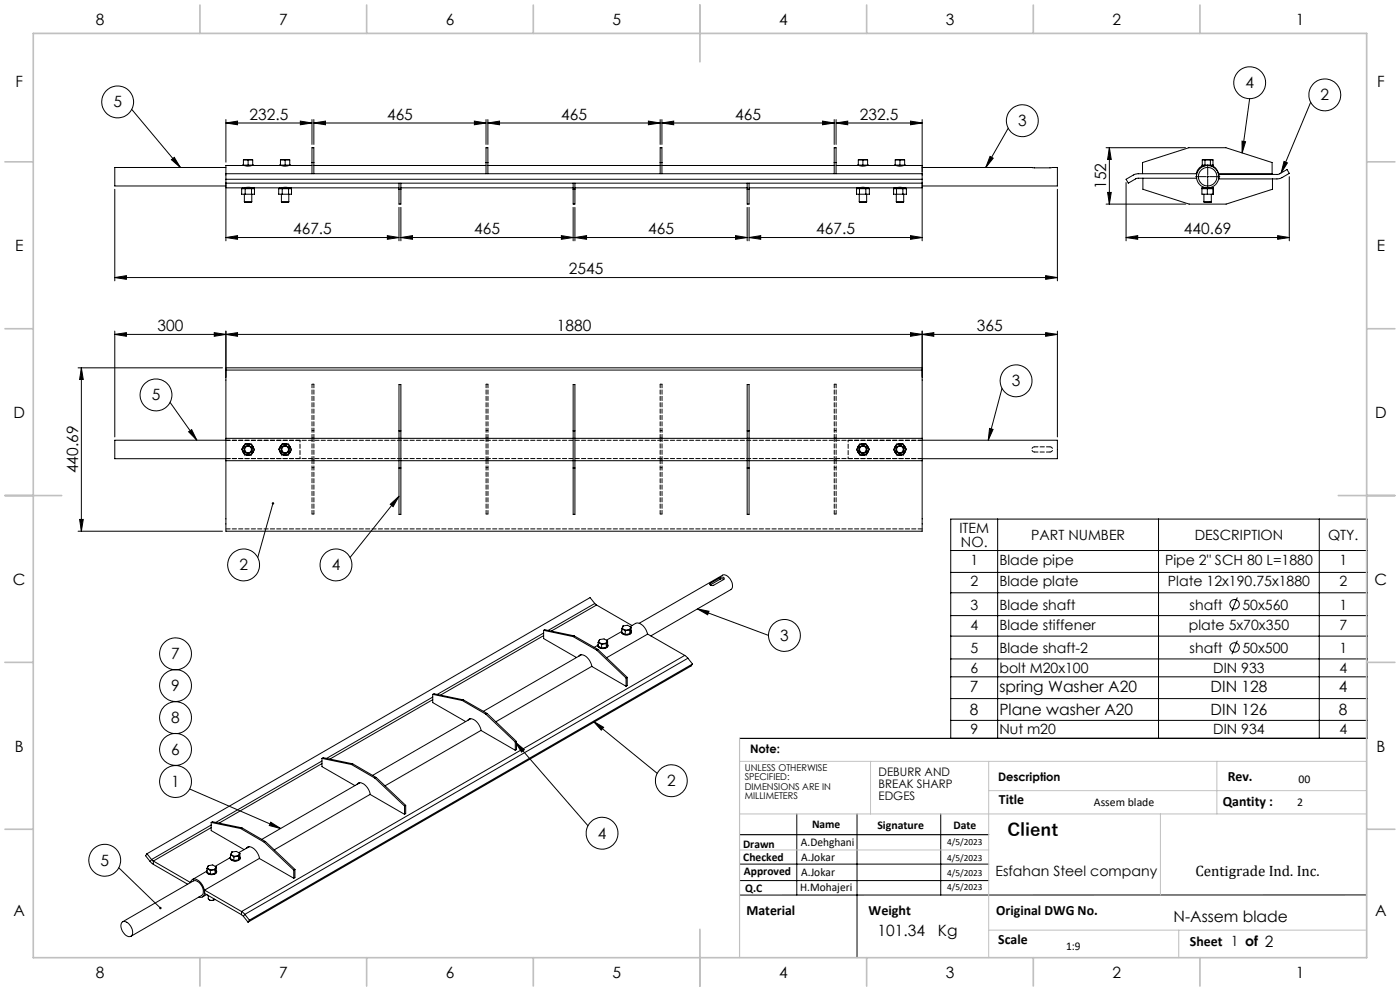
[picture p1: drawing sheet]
<svg xmlns="http://www.w3.org/2000/svg" width="420mm" height="297mm" viewBox="0 0 420 297" stroke-linecap="round" stroke-linejoin="round" font-family="sans-serif">
<g fill="none" stroke="#000" stroke-width=".3">
<path d="M39.5 32.8l14.6 17.4M67.8 36.9l3.5-.6v1.1zM67.8 35.8v12.8M67.8 36.9h25.8M90.1 36.3l3.5 .6-3.5 .5zM93.6 35.8v7.5M94.2 36.9l3.4-.6v1.1zM94.2 36.9h51.6M94.2 35.8v7.5M142.3 36.3l3.5 .6-3.5 .5zM145.8 35.8v7.5M146.4 36.9l3.5-.6v1.1z"/>
<path d="M146.4 36.9h51.6M146.4 35.8v7.5M194.5 36.3l3.5 .6-3.5 .5zM198 35.8v7.5M198.6 36.9l3.5-.6v1.1zM198.6 36.9h51.7M198.6 35.8v7.5M246.8 36.3l3.5 .6-3.5 .5zM250.3 35.8v7.5M250.8 36.9l3.5-.6v1.1zM250.8 36.9h25.8M250.8 35.8v7.5"/>
<path d="M273.2 36.3l3.4 .6-3.4 .5zM276.6 35.8v15.7M302.5 38.4l-6.8 11.8M374.9 29.6l-2.3 16.3M393.2 30.7l-8.8 21.1M34.4 56.7v27.5M51.4 47.9l.9-.7 1.8 3zM67.8 50.2h-33.4v5.5h33.4M67.8 52.1v20.1M67.8 53.7h208.8M67.8 52.1h208.8M72.5 56.5h3.8v1.7h-3.8z"/>
<path d="M72.7 56.3h3.5M72.7 56.3h-4.9v-1.4h208.8v1.4h-4.9M72.7 49.6h3.4M72.7 49.6h-4.9v2.5M72.7 56.4v.1M73 47.9h2.8M73 47.9v1.6M73.3 58.2v2.3M73.3 49.6l1 .2 1.2-.2M73.3 56.3l1-.2 1.2 .2M73.6 56.5v1.7M74.4 47.8v1.7"/>
<path d="M75.5 56.5v1.7M75.5 56.3h.1M75.5 49.6h.1M75.5 58.2v2.3M75.8 47.9v1.6M76.1 56.4v.1M76.1 49.6h7.8M76.2 56.3h7.6M83.6 56.5h3.9v1.7h-3.9zM83.8 56.3h3.5M83.8 56.3l.1 .2M83.9 49.6h3.3"/>
<path d="M84.1 47.9h2.8M84.1 47.9v1.6M84.4 49.6l1 .2 1.2-.2M84.4 56.3l1-.2 1.2 .2M84.4 58.2v2.3M84.7 56.5v1.7M85.5 47.8v1.7M86.6 56.5v1.7M86.6 56.3h.1M86.6 49.6h.1M86.6 58.2v2.3M86.9 47.9v1.6"/>
<path d="M87.2 56.4v.1M87.2 49.6h6.4M87.3 56.3l-3.5 .1M87.3 56.3h32.4M93.6 52.1v-7.8h.6v7.8M93.6 48.7h.6M94.2 49.6h51.6M119.7 54.9v6.3h.6v-6.3M119.7 56.7h.6M120.3 56.3h51.6M145.8 52.1v-7.8h.6v7.8M145.8 48.7h.6"/>
<path d="M146.4 49.6h51.6M171.9 54.9v6.3h.6v-6.3M171.9 56.7h.6M172.5 56.3h51.7M198 52.1v-7.8h.6v7.8M198 48.7h.6M198.6 49.6h51.7M224.2 54.9v6.3h.5v-6.3M224.2 56.7h.5M224.7 56.3h32.4M250.3 52.1v-7.8h.5v7.8M250.3 48.7h.5"/>
<path d="M250.8 49.6h6.4M257 56.5h3.8v1.7h-3.8zM257.1 56.3h3.5M257.1 56.3l.1 .2M257.2 49.6h3.3M257.5 47.9h2.8M257.5 47.9v1.6M257.8 56.3l1-.2 1.2 .2M257.8 49.6l1 .2 1.2-.2M257.8 58.2v2.3M257.8 56.5v1.7M258.9 47.8v1.7"/>
<path d="M259.8 56.5v1.7M260 56.3h.1M260 49.6h.1M260 58.2v2.3M260.3 47.9v1.6M260.5 56.4v.1M260.5 49.6h7.8M260.6 56.3l-3.5 .1M260.6 56.3h7.7M268.1 56.5h3.8v1.7h-3.8zM268.3 56.3h3.4M268.3 49.6h3.3"/>
<path d="M268.3 56.4v.1M268.6 47.9h2.8M268.6 47.9v1.6M268.9 56.3l1-.2 1.2 .2M268.9 49.6l1 .2 1.2-.2M268.9 58.2v2.3M269 56.5v1.7M270 47.8v1.7M270.9 56.5v1.7M271.1 56.3h.1M271.1 49.6h.1M271.1 58.2v2.3"/>
<path d="M271.4 47.9v1.6M271.6 49.6h5v2.5M271.6 56.4v.1M276.6 50.2h40.6v5.5h-40.6M276.6 52.1v20.1M297 46.9l1 .5-2.3 2.8zM317.2 56.7v27.5M331.8 44.3h23.8M332.3 57.7h1.1l-.6 3.5zM332.8 44.3l.6 3.5h-1.1zM332.8 44.3v16.9M337.8 54.7v17.5"/>
<path d="M342.9 53.4v3.3l13.8 4.5h11.1l13.9-4.5v-3.1M359 53.4h-17.7l-2.8 1.5-.7-1.2 2.6-1.4 .9-.2h17.7v1.3M360.6 56.3l3.4 .1zM360.6 56.4v.1M360.7 47.9l-.1 1.7h3.4l-3.4-.1M360.7 47.9h3.2M360.9 49.6a3.4 3.4 0 0 0-2 2.5M361.2 49.6v.2M361.2 56.1v.2M361.2 58.2v2.3M361.6 47.8l-.1 1.7M362 52.9h.6"/>
<path d="M362.2 56.5v1.7M362.3 52.7v.5M363 47.8l.1 1.7M363.4 49.6v.2M363.4 56.1v.2M363.4 58.2v2.3M363.5 49.6a3.3 3.3 0 0 1 2 2.5h16.1v-3.4l-13.8-4.4h-11.1l-13.9 4.4v3.4M363.9 47.9v1.6M363.9 56.5v1.7M364 56.4v1.8h-3.4v-1.7h3.4M365.6 53.4h.1M365.7 52.3h17.7l2.7-1.5 .7 1.2-2.6 1.4-.9 .2h-17.6z"/>
<path d="M372.6 42.3l1.1 .2-1.1 3.4zM385.2 48.4l1 .4-1.8 3zM386.8 52.9v19.3M67.8 71.2l3.5-.6v1.1zM67.8 71.2h51.9M73.3 60.5h2.2M84.4 60.5h2.2M116.2 70.6l3.5 .6-3.5 .5zM119.7 62.2v10M120.3 71.2l3.5-.6v1.1zM120.3 71.2h51.6M120.3 62.2v10"/>
<path d="M168.4 70.6l3.5 .6-3.5 .5zM171.9 62.2v10M172.5 71.2l3.5-.6v1.1zM172.5 62.2v10M172.5 71.2h51.7M220.7 70.6l3.5 .6-3.5 .5zM224.2 62.2v10M224.7 71.2l3.5-.6v1.1zM224.7 71.2h51.9M224.7 62.2v10M257.8 60.5h2.2M268.9 60.5h2.2"/>
<path d="M273.2 70.6l3.4 .6-3.4 .5zM331.8 61.2h23.9M337.8 71.2l3.5-.6v1.1zM337.8 71.2h49M361.2 60.5h2.2M383.3 70.6l3.5 .6-3.5 .5zM34.4 99.2v31.7M34.4 83.2l3.5-.6v1.1zM34.4 83.2h282.8M64.3 99.7l3.5 .5-3.5 .6zM67.8 99.2v32.2M273.2 99.7l3.4 .5-3.4 .6z"/>
<path d="M276.6 99.2v32.2M313.7 82.6l3.5 .6-3.5 .5zM313.7 99.7l3.5 .5-3.5 .6zM317.2 99.2v31.7M23.4 110.2h43.3M24.4 110.2l.6 3.5h-1.1zM24.4 110.2v49M34.4 100.2l3.5-.5v1.1zM34.4 100.2h282.8M67.8 110.2h208.8M67.8 110.9h208.8M67.8 100.2l3.5-.5v1.1z"/>
<path d="M119.7 115.2h.6v39h-.6zM171.9 115.2h.6v39h-.6zM224.2 115.2h.5v39h-.5zM276.6 100.2l3.5-.5v1.1zM300.6 116.4l-4.1 15.5M51 120.6l8.1 11.3M56.6 129.4l.9-.6 1.6 3.1zM67.8 131.9h-33.4v5.6h33.4M67.8 138.1v21.1h208.8v-21.1M67.8 131.4v6.7M67.8 138.1h51.9M67.8 131.4h51.9"/>
<path d="M72.7 135.1l.4 .8M73.3 133.5l-.5 .7M73.6 133l1.9 .1 .8 1.7-1 1.6-1.9-.1-.9-1.7zM73.9 136.3l.9 .1M74.1 133l.8 .1M75.7 133.6l.4 .7M76.1 135.3l-.5 .7M83.9 135.1l.3 .8M84.4 133.5l-.5 .7M84.7 133l1.9 .1 .9 1.7-1.1 1.6-1.9-.1-.9-1.7zM85 136.3l.9 .1M85.2 133l.8 .1"/>
<path d="M86.8 133.6l.4 .7M87.2 135.3l-.5 .7M119.7 129.1h.6M120.3 138.1h51.6M120.3 131.4h51.6M171.9 129.1h.6M172.5 138.1h51.7M172.5 131.4h51.7M224.2 129.1h.5M224.7 138.1h51.9M224.7 131.4h51.9M257.2 135.3l.5 .7"/>
<path d="M257.6 133.6l-.4 .7M257.8 133.1l2-.1 1 1.6-.9 1.7-1.9 .1-1-1.6zM259.2 133l-.8 .1M259.4 136.3l-.9 .1M260 133.5l.5 .7M260.6 135.1l-.5 .8M268.4 135.3l.4 .7M268.7 133.6l-.4 .7M269 133.1l1.9-.1 1 1.6-.9 1.7-1.9 .1-1-1.6zM270.3 133l-.8 .1M270.5 136.3l-.9 .1M271.1 133.5l.5 .7"/>
<path d="M271.7 135.1l-.4 .8M276.6 131.9h40.6v5.6h-40.6M276.6 131.4v6.7M296.9 128.4l1 .3-1.4 3.2zM23.4 159.2h43.3M23.9 155.7h1.1l-.6 3.5zM81.9 150.9l-4.6 16.2M117.1 151.1l2.6-2.4-1.8 3.1zM119.7 148.7l-14.7 18.4M119.7 140.3h.6M171.9 140.3h.6M224.2 140.3h.5"/>
<path d="M285.2 155.6h124.9v65.7h-124.9zM299.3 155.6v65.7M347.6 155.6v65.7M395.8 155.6v65.7M213.1 175.3h.1M213.1 174.8v.5M216.1 173.1a.6 .6 0 0 1 .7-.2 .6 .6 0 0 1 .3 .7l-3 1.8a.77 .77 0 0 1-1.2-.4l.2-.2M216.1 173.6l.7-.1 .4 .1M216.1 173.1l-3 1.7M216.1 173.6l-3 1.7M216.1 173.1v.5M285.2 165h124.9"/>
<path d="M285.2 171.6h124.9M285.2 177.7h124.9M371.2 179.1l-1.6 4M163.1 188.9v2.5l9.8 5.7M163.1 188.9l8.8 1.9M163.1 188.9l.3-.2 8.9 1.9M163.1 190.5l-30.9 17.8M163.1 189.7l-31.9 18.4M171.9 190.8l7.1 4M172.3 190.6l-.4 .2M172.3 190.6l7.1 4M173.6 196.7a1.71 1.71 0 0 1 2.6 .5l.8 1 .6 1.5"/>
<path d="M174.1 196.3l-.2 .2M174.4 196.2l-29.4 17M177.6 199.7l10.2 6M177.6 199.7l-28.9 16.6M178.4 180.9l.6 .4M178.4 180.9l-1.4-1.8-132.9 76.8M178.4 180.9l-14 8M179 181.3l10.6 6.2M179 181.3l-13.6 7.8M179 194.8l8.8 8.4M179.4 193.4a1.7 1.7 0 0 0 3 .1v-.1M179.4 194.6l-.4 .2"/>
<path d="M179.4 194.6l8.8 8.4M179.4 193.4l-1.1 .6M179.5 193.1a.93 .93 0 0 0 1.1 1.2l.9-.1a.79 .79 0 0 0 .8-1.1M179.5 192.5l1 .6M179.5 192.5v1.1l1 .6M179.6 192.4l.9 .6M179.6 192.4l-.1 .1M179.9 191.7l1.3-.2 1 .5M179.9 191.7l-.3 .7M179.9 191.7l-.4 .8M180.5 193.1v1.1M180.5 193v.1"/>
<path d="M181.8 192.8l-1.3 .2M181.8 192.8l.1 .1M181.9 192.9l-1.4 .2M181.9 194l-1.4 .2M181.9 192.9v1.1M182.2 192l-.4 .8M182.2 192l.1 .1M182.3 192.1l-.4 .8M182.3 192.1v1.1l-.4 .8M186.4 189.4a1.68 1.68 0 0 0 3 0M186.4 189.3l-4.5 2.6M186.5 189.1a.93 .93 0 0 0 1.2 1.1h.6a.88 .88 0 0 0 1-1.1"/>
<path d="M186.5 188.4l1.1 .6M186.5 188.4v1.2l1.1 .6M186.7 188.3l.9 .6M186.7 188.3l-.2 .1M187 187.6l1.3-.2 .9 .5M187 187.6l-.3 .7M187 187.6l-.5 .8M187.6 189v1.2M187.6 188.9v.1M188.9 188.7l-1.3 .2M188.9 188.7v.1M188.9 188.8l-1.3 .2"/>
<path d="M188.9 189.9l-1.3 .3M188.9 188.8v1.1M189 187.8l1.7-1a3.4 3.4 0 0 1 3.5 3.3M189.2 187.9l-.3 .8M189.2 187.9l.1 .1M189.3 188l-.4 .8M189.3 188v1.1l-.4 .8M191.8 186.8l24.9-14.4a2.71 2.71 0 0 1 3 2.7 1.41 1.41 0 0 1-.4 1.6l-24 13.9M205.4 196.4l1 .9M205.4 196.4l-132.9 76.8M205.4 196.4l-11.1-6.4-12.3 7.1M206.4 197.3l1.4 1.7"/>
<path d="M206.4 197.3l-133 76.7M207.8 199l-133 76.8M207.8 199l-.5 .6-132.9 76.8M209.2 182.5l3.5 .7-.4 1.1zM209.2 182.5l21.3 7.9M285.2 184.5h124.9M285.2 190.6h124.9M285.2 197.5h124.9M371.2 192l-1.6 4.1M129.8 208.1v2.5l9.9 5.6M129.8 208.1l8.9 1.8M129.8 208.1l.4-.2 8.8 1.9"/>
<path d="M129.8 209.7l-30.8 17.8M129.8 208.9l-31.8 18.4M138.7 209.9l7 4.1M139 209.8l-.3 .1M139 209.8l7.1 4M140.3 215.9a1.65 1.65 0 0 1 2.7 .5l.8 1 .5 1.5M140.9 215.5l-.2 .2M141.2 215.4l-29.4 17M144.3 218.9l10.3 6M144.3 218.9l-28.8 16.6M145.7 214l8.9 8.4M146.1 213.8l-.4 .2"/>
<path d="M146.1 213.8l8.8 8.4M178 216.2l3.1 1.8-.7 .8zM178 216.2l19.2 15.6M187.8 203.2v2.5M188.2 203l-.4 .2M188.2 203v2.5l-.4 .2M285.2 202.8h124.9M285.2 209.4h124.9M285.2 215.9h124.9M56.9 236.5l27.3 11.8M96.6 227.3v2.5l9.9 5.6M96.6 227.3l8.8 1.8"/>
<path d="M96.6 227.3l.3-.2 8.9 1.8M96.6 228.8l-30.9 17.9M96.6 228.1l-31.9 18.4M105.4 229.1l7.1 4.1M105.8 228.9l-.4 .2M105.8 228.9l7.1 4.1M107.1 235.1a1.84 1.84 0 0 1 2.9 .7l.7 1.1 .4 1.2 10.3 5.9M107.6 234.7l-.1 .2M107.9 234.6l-29.4 17M111.1 238.1l-28.8 16.6M112.5 233.2l8.9 8.4M112.9 233l-.4 .2"/>
<path d="M112.9 233l8.8 8.4M154.6 222.4l2.7 2.3-.8 .7zM154.6 222.4l21.8 25.1M154.6 222.4v2.5M154.9 222.2l-.3 .2M154.9 222.2v2.4l-.3 .3M44.1 255.9l1.4 1.7M44.1 255.9l-.4 .6 1.3 1.7M45 258.2l1 .8M45.5 257.6l.5 .5M45.5 257.6l-.5 .6M46 258.1l11.1 6.4"/>
<path d="M46 259l10.3 6M46 258.1v.9M62.5 259.4l-.4 .9M62.5 259.4l1.3-.2 1 .6M62.5 259.4v.1M63.4 246.5v2.4l9.8 5.7M63.4 246.5l8.8 1.8M63.4 246.5l.3-.2 8.9 1.8M63.4 248l-17.4 10.1M63.4 247.3l-17.9 10.3M64.8 259.8l-.4 .7M64.8 259.8l.1 .1"/>
<path d="M64.9 259.9l-.4 .8M64.9 259.9v1.1l-.4 .8M69.1 257.1a1.68 1.68 0 0 0 2.9 .2l.1-.2M69.1 257l-4.5 2.6M69.1 256.8a1.16 1.16 0 0 0 1.8 1.1h.4a.75 .75 0 0 0 .7-1.1M69.1 256.2l1.1 .6M69.1 256.2v1.1l1.1 .6M69.3 256.1l.9 .5M69.3 256.1l-.2 .1M69.6 255.3l-.3 .8M69.6 255.3l1.3-.1 1 .5M69.6 255.3l-.5 .9"/>
<path d="M70.2 256.8v1.1M70.2 256.6v.2M71.5 256.4l-1.3 .2M71.5 256.4l.1 .2M71.6 256.6l-1.4 .2M71.6 257.7l-1.4 .2M71.6 256.6v1.1M71.9 255.7l-.4 .7M71.9 255.7l.1 .1M72 255.8l-.4 .8M72 255.8v1.1l-.4 .8M72.2 248.3l7.1 4.1"/>
<path d="M72.6 248.1l-.4 .2M72.6 248.1l7 4.1M73.9 254.3a1.65 1.65 0 0 1 2.7 .4l.7 1.1 .6 1.5 10.2 5.9M74.4 253.9l-.2 .2M74.7 253.8l-3.1 1.7M77.9 257.2l-16.5 9.6M79.3 252.4l8.8 8.4M79.6 252.2l-.3 .2M79.6 252.2l8.9 8.4M81.2 246.4l3 1.9-3.4-.9zM121.4 241.6v2.4M121.7 241.4l-.3 .2"/>
<path d="M121.7 241.4v2.4l-.3 .2M221.9 259h74.7M239 243.9v24.3M257.1 243.9v43.1M282.2 243.9v24.3M35.6 260.1l12.5 12M36.6 276.4a1.88 1.88 0 0 1 2.6 1.2l.5 1.3a1.27 1.27 0 0 1-.5 1.7 1.27 1.27 0 0 1-1.7-.5 3.2 3.2 0 0 1-.9-3.7zM36.8 276.3l21.2-12.3a2.84 2.84 0 0 1 3 2.9 1.36 1.36 0 0 1-.5 1.5l-21.2 12.2M57.1 264.5h.1a1.35 1.35 0 0 1 1-1.1 1.35 1.35 0 0 1 1.4 .5 3.9 3.9 0 0 1 1.4 4.8l-.7 .3-.6-.2M57.2 264.4l-.1 .1M61.4 266.8l11.1 6.4M61.4 266.8v1l11.1 6.3"/>
<path d="M62 261.2a1.65 1.65 0 0 0 1.5 1 1.65 1.65 0 0 0 1.5-1M62 268.1l-1.3 .7M62 261.1l-4.3 2.5M62.1 260.9a1.16 1.16 0 0 0 1.7 1.1l.4-.1a.73 .73 0 0 0 .7-1M62.1 260.3l1 .4M62.1 260.3l1 .6M62.1 260.3v1.1l1 .6M62.3 268.3l.1 .1M62.5 268.4v.9a1.25 1.25 0 0 0 1.9 .2M62.8 269.7l.4 .2 1-.2M63.1 260.9v1.1M63.1 260.7v.2"/>
<path d="M64.4 260.5l-1.3 .2M64.4 260.5l.1 .2M64.5 260.7l-1.4 .2M64.5 261.8l-1.4 .2M64.5 260.7v1.1M72.5 273.2l.9 .8M72.5 274.1l.5 .5M72.5 273.2v.9M73 274.6l1.4 1.8M73.4 274l1.4 1.8M73.4 274l-.4 .6M74.8 275.8l-.4 .6"/>
<path d="M88.1 260.8v2.4M88.5 260.6l-.4 .2M88.5 260.6v2.4l-.4 .2M221.9 263.9h74.7M410 268.2h-188.1"/>
<circle cx="35.3" cy="30.5" r="4.8"/>
<circle cx="306.7" cy="36.2" r="4.8"/>
<circle cx="374.9" cy="24.8" r="4.8"/>
<circle cx="397.4" cy="28.4" r="4.8"/>
<circle cx="362.3" cy="53" r="3.4"/>
<circle cx="362.3" cy="53" r="2.78"/>
<circle cx="46.8" cy="118.4" r="4.8"/>
<circle cx="304.8" cy="114.1" r="4.8"/>
<circle cx="74.4" cy="134.7" r=".99"/>
<circle cx="74.4" cy="134.7" r="1.11"/>
<circle cx="85.5" cy="134.7" r=".99"/>
<circle cx="85.5" cy="134.7" r="1.11"/>
<circle cx="258.9" cy="134.7" r="1.1"/>
<circle cx="258.9" cy="134.7" r="1.01"/>
<circle cx="270" cy="134.7" r="1.1"/>
<circle cx="270" cy="134.7" r="1.01"/>
<circle cx="73.1" cy="169.3" r="4.8"/>
<circle cx="100.8" cy="169.3" r="4.8"/>
<circle cx="52.7" cy="196" r="4.8"/>
<circle cx="235.3" cy="190.4" r="4.8"/>
<circle cx="370.4" cy="181.1" r="1.41"/>
<circle cx="370.4" cy="194" r="1.41"/>
<circle cx="52.7" cy="215.1" r="4.8"/>
<circle cx="52.7" cy="205.5" r="4.8"/>
<circle cx="52.7" cy="224.6" r="4.8"/>
<circle cx="52.7" cy="234.2" r="4.8"/>
<circle cx="201.4" cy="234" r="4.8"/>
<circle cx="31.4" cy="257.8" r="4.8"/>
<circle cx="180.6" cy="249.7" r="4.8"/>
</g>
<path d="M361.8 52.9h-3.1M362.3 52.4v-3.1M362.3 53.5v3.1M362.9 52.9h3" fill="none" stroke="#000" stroke-width=".3" stroke-dasharray="15.2 1.3 1.3 1.3"/>
<path d="M221.9 221.3h188.1M221.9 250.2h74.7" fill="none" stroke="#000" stroke-width=".35"/>
<path d="M221.9 228.2h188.1M261.2 228.2v15.7M296.6 228.2v58.8M296.6 237h113.4M365.1 228.2v15.7M221.9 243.9h188.1M221.9 254.7h74.7M348.1 243.9v24.3M296.6 278.8h113.4M353.6 278.8v8.2" fill="none" stroke="#c0c0c0" stroke-width=".3"/>
<path d="M221.9 221.3v65.7" fill="none" stroke="#c0c0c0" stroke-width=".35"/>
<g fill="none" stroke="#c0c0c0" stroke-width=".5">
<path d="M10 10h400v277h-400zM60 1.5v8.5M110 1.5v8.5M160 1.5v8.5M210 1.5v17M260 1.5v8.5M310 1.5v8.5M360 1.5v8.5M1.5 48.5h8.5M410 48.5h8.5M1.5 98.5h8.5M410 98.5h8.5"/>
<path d="M1.5 148.5h17M401.5 148.5h17M1.5 198.5h8.5M410 198.5h8.5M1.5 248.5h8.5M410 248.5h8.5M210 278.5v17M60 287v8.5M110 287v8.5M160 287v8.5M260 287v8.5M310 287v8.5"/>
<path d="M360 287v8.5"/>
</g>
<g fill="#000">
<path d="M67.8 36.9l3.5-.6v1.1zM90.1 36.3l3.5 .6-3.5 .5z"/>
<path d="M94.2 36.9l3.4-.6v1.1zM142.3 36.3l3.5 .6-3.5 .5zM146.4 36.9l3.5-.6v1.1zM194.5 36.3l3.5 .6-3.5 .5zM198.6 36.9l3.5-.6v1.1zM246.8 36.3l3.5 .6-3.5 .5zM250.8 36.9l3.5-.6v1.1zM273.2 36.3l3.4 .6-3.4 .5z"/>
<path d="M67.8 71.2l3.5-.6v1.1zM116.2 70.6l3.5 .6-3.5 .5zM120.3 71.2l3.5-.6v1.1zM168.4 70.6l3.5 .6-3.5 .5zM224.7 71.2l3.5-.6v1.1zM273.2 70.6l3.4 .6-3.4 .5z"/>
<path d="M220.7 70.6l3.5 .6-3.5 .5zM172.5 71.2l3.5-.6v1.1z"/>
<path d="M332.3 57.7h1.1l-.6 3.5zM332.8 44.3l.6 3.5h-1.1z"/>
<path d="M337.8 71.2l3.5-.6v1.1zM383.3 70.6l3.5 .6-3.5 .5z"/>
<path d="M313.7 82.6l3.5 .6-3.5 .5zM34.4 83.2l3.5-.6v1.1z"/>
<path d="M24.4 110.2l.6 3.5h-1.1zM23.9 155.7h1.1l-.6 3.5z"/>
<path d="M34.4 100.2l3.5-.5v1.1zM64.3 99.7l3.5 .5-3.5 .6z"/>
<path d="M273.2 99.7l3.4 .5-3.4 .6zM67.8 100.2l3.5-.5v1.1z"/>
<path d="M276.6 100.2l3.5-.5v1.1zM313.7 99.7l3.5 .5-3.5 .6z"/>
<path d="M296.9 128.4l1 .3-1.4 3.2zM56.6 129.4l.9-.6 1.6 3.1zM81.6 150.6a.37 .37 0 0 0 .1 .6 .37 .37 0 0 0 .5-.2 .37 .37 0 0 0-.2-.5l-.1 .4 .1-.4zM117.1 151.1l2.6-2.4-1.8 3.1zM297 46.9l1 .5-2.3 2.8zM51.4 47.9l.9-.7 1.8 3zM385.2 48.4l1 .4-1.8 3zM372.6 42.3l1.1 .2-1.1 3.4zM209.2 182.5l3.5 .7-.4 1.1zM178 216.2l3.1 1.8-.7 .8zM154.6 222.4l2.7 2.3-.8 .7zM47.9 271.8l-.1 .5 .2 .2 .4-.1-.3-.3 .3 .3v-.5zM81.2 246.4l3 1.9-3.4-.9z"/>
</g>
<g fill="none" stroke="#000" stroke-width=".3" stroke-dasharray="1.3 .6" stroke-dashoffset=".2">
<path d="M93.6 115.2v16.1M94.2 115.2v16.1M145.8 115.2v16.1M146.4 115.2v16.1M198.1 115.2v16.1M198.6 115.2v16.1M250.3 115.2v16.1M250.8 115.2v16.1M73.5 136.1a1.67 1.67 0 0 1 .1-2.9 1.67 1.67 0 0 1 2.5 1.4 1.67 1.67 0 0 1-2.3 1.6l-.3-.1M84.6 136.1a1.67 1.67 0 0 1 .1-2.9 1.67 1.67 0 0 1 2.5 1.4 1.67 1.67 0 0 1-2.3 1.6l-.3-.1M93.6 131.3v6.6M93.6 137.9v16.1"/>
<path d="M94.2 131.3v6.6M94.2 137.9v16.1M145.8 131.3v6.6M145.8 137.9v16.1M146.4 131.3v6.6M146.4 137.9v16.1M198.1 131.3v6.6M198.1 137.9v16.1M198.6 131.3v6.6M198.6 137.9v16.1M250.3 131.3v6.6M250.3 137.9v16.1"/>
<path d="M250.8 131.3v6.6M250.8 137.9v16.1M259.8 136.1a1.67 1.67 0 0 1-2.6-1.2 1.67 1.67 0 0 1 2.3-1.8 1.67 1.67 0 0 1 .5 2.8l-.2 .2M270.9 136.1a1.67 1.67 0 0 1-2.6-1.2 1.67 1.67 0 0 1 2.3-1.8 1.67 1.67 0 0 1 .5 2.8l-.2 .2M310.3 135.5h4.7M315 133.9h-4.7"/>
</g>
<path d="M75.4 135.3a1.17 1.17 0 0 0-.8-1.8 1.17 1.17 0 0 0-1.3 1.6 1.17 1.17 0 0 0 2 .4l.1-.2M86.5 135.3a1.17 1.17 0 0 0-.8-1.8 1.17 1.17 0 0 0-1.2 1.6 1.17 1.17 0 0 0 1.9 .4l.1-.2M259.9 134.1a1.17 1.17 0 0 0-2 0 1.17 1.17 0 0 0 .9 1.8 1.17 1.17 0 0 0 1.2-1.7l-.1-.1M271 134.1a1.17 1.17 0 0 0-2 0 1.17 1.17 0 0 0 .9 1.8 1.17 1.17 0 0 0 1.2-1.7l-.1-.1" fill="none" stroke="#000" stroke-width=".3" stroke-dasharray="1.3 .6" stroke-dashoffset="-.2"/>
<g fill="none" stroke="#000" stroke-width=".3" stroke-dasharray="1.3 .6">
<path d="M94.2 115.2h-.6M146.4 115.2h-.6M198.6 115.2h-.5M250.8 115.2h-.5M67.8 137.4h22.2M67.8 137.4h208.9M73.2 134l-.2-.1M73.2 135.4l-.2 .1M73.3 134.7v-.1M73.3 134.8v-.1M74.4 133.1v.1M74.4 136.2v.1"/>
<path d="M75.4 133.3l-.4-.2M75.5 134.6v.2M75.6 134.7l-.1-.1M75.7 133.5l-.3-.2M75.8 133.9l-.1 .1M75.8 135.5l-.1-.1M84.3 134l-.1-.1M84.3 135.4l-.1 .1M84.4 134.7v-.1M84.5 134.8l-.1-.1M85.6 133.1v.1M85.6 136.2v.1"/>
<path d="M86.5 133.3l-.4-.2M86.7 134.6v.2M86.7 134.7v-.1M86.8 133.5l-.3-.2M87 133.9l-.2 .1M87 135.5l-.2-.1M90 132h-22.2M94.2 131.3h-.6M94.2 137.9h-.6M94.2 129h-.6M119.7 138h.6M119.7 131.3h.6"/>
<path d="M120.3 131.4h-.6M120.3 138h-.6M146.4 131.3h-.6M146.4 137.9h-.6M146.4 129h-.6M171.9 138h.6M171.9 131.3h.6M172.5 131.4h-.6M172.5 138h-.6M198.6 131.3h-.5M198.6 137.9h-.5M198.6 129h-.5"/>
<path d="M224.2 138h.5M224.2 131.3h.5M224.7 131.4h-.5M224.7 138h-.5M250.8 131.3h-.5M250.8 137.9h-.5M250.8 129h-.5M254.4 137.4h22.3M257.5 133.9l.1 .1M257.5 135.5l.1-.1M257.8 134.7v-.1M257.8 135v-.3"/>
<path d="M257.9 133.3l-.3 .2M258.4 133.1l-.5 .2M258.9 133.1v.1M258.9 136.2v.1M260.2 134l.1-.1M260.2 135.4l.1 .1M268.6 133.9l.1 .1M268.6 135.5l.1-.1M268.9 134.7v-.1M268.9 135v-.3M269.1 133.3l-.4 .2M269.5 133.1l-.4 .2"/>
<path d="M270 133.1v.1M270 136.2v.1M271.1 134.7v.1M271.3 134l.1-.1M271.3 135.4l.1 .1M276.7 132h-22.3M276.7 132h-208.9M67.8 158.5h208.9M94.2 154h-.6M94.2 140.2h-.6M146.4 154h-.6M146.4 140.2h-.6"/>
<path d="M198.6 154h-.5M198.6 140.2h-.5M250.8 154h-.5M250.8 140.2h-.5"/>
</g>
<g fill="none" stroke="#000" stroke-width=".3" stroke-dasharray="1.3 .6" stroke-dashoffset=".5">
<path d="M72.8 134.2v.9M73.2 135.8l.7 .5M74.1 133l-.8 .4M74.8 136.4l.8-.4M76.1 135.2v-.9M83.9 134.2v.9M84.3 135.8l.7 .5M85.2 133l-.8 .4M85.9 136.4l.8-.4M87.2 135.2v-.9M257.2 134.3l.1 .9M257.7 136l.8 .4"/>
<path d="M259.4 136.3l.8-.5M260.1 133.4l-.9-.4M260.6 135.1l-.1-.9M268.3 134.3l.1 .9M268.8 136l.8 .4M270.5 136.3l.8-.5M271.2 133.4l-.8-.4M271.7 135.1l-.1-.9"/>
</g>
<g fill="none" stroke="#000" stroke-width=".3" stroke-dasharray="1.3 .6" stroke-dashoffset=".8">
<path d="M73 135.5v-1.6M73 133.9l1.4-.8M74.4 133.1l1.4 .8M74.4 136.3l-1.4-.8M75.8 133.9v1.6M75.8 135.5l-1.4 .8M84.2 133.9l1.4-.8M84.2 135.5v-1.6M85.6 136.3l-1.4-.8M85.6 133.1l1.4 .8M87 135.5l-1.4 .8M87 133.9v1.6"/>
<path d="M90 132v5.4M254.4 137.4v-5.4M257.5 135.5v-1.6M257.5 133.9l1.4-.8M258.9 136.3l-1.4-.8M258.9 133.1l1.4 .8M260.3 135.5l-1.4 .8M260.3 133.9v1.6M268.6 135.5v-1.6M268.6 133.9l1.4-.8M270 136.3l-1.4-.8M270 133.1l1.4 .8"/>
<path d="M271.4 135.5l-1.4 .8M271.4 133.9v1.6"/>
</g>
<g fill="none" stroke="#000" stroke-width=".3" stroke-dasharray="1.3 .6" stroke-dashoffset=".7">
<path d="M73.2 134l1.2-.8M73.2 135.4v-1.4M74.4 136.2l-1.2-.8M74.4 133.2l1.3 .8M75.7 135.4l-1.3 .8M75.7 134v1.4M84.3 135.4v-1.4M84.3 134l1.3-.8M85.6 136.2l-1.3-.8M85.6 133.2l1.2 .8M86.8 135.4l-1.2 .8M86.8 134v1.4"/>
<path d="M257.6 134l1.3-.8M257.6 135.4v-1.4M258.9 136.2l-1.3-.8M258.9 133.2l1.3 .8M260.2 135.4l-1.3 .8M260.2 134v1.4M268.7 135.4v-1.4M268.7 134l1.3-.8M270 136.2l-1.3-.8M270 133.2l1.3 .8M271.3 135.4l-1.3 .8M271.3 134v1.4"/>
</g>
<path d="M310.3 133.9a.78 .78 0 0 0-.7 .8 .78 .78 0 0 0 .7 .8M315 135.5a.78 .78 0 0 0 .8-.8 .78 .78 0 0 0-.8-.8" fill="none" stroke="#000" stroke-width=".3" stroke-dasharray="1.3 .6" stroke-dashoffset=".4"/>
<text font-size="5.3" x="302.2" y="250.7">Client</text>
<g font-size="4.7">
<text x="28.7" y="7.6">8</text>
<text x="83.7" y="7.6">7</text>
<text x="133.7" y="7.6">6</text>
<text x="183.7" y="7.6">5</text>
<text x="233.7" y="7.6">4</text>
<text x="283.7" y="7.6">3</text>
<text x="333.7" y="7.6">2</text>
<text x="388.7" y="7.6">1</text>
<text x="4.6" y="26.1">F</text>
<text x="373.6" y="26.4">4</text>
<text x="413.1" y="26.1">F</text>
<text x="34" y="32.2">5</text>
<text x="74.9" y="35.8">232.5</text>
<text x="116.1" y="35.8">465</text>
<text x="168.3" y="35.8">465</text>
<text x="220.6" y="35.8">465</text>
<text x="257.9" y="35.8">232.5</text>
<text x="396.2" y="30">2</text>
<text x="305.4" y="37.8">3</text>
<text x="331.8" y="56.6" transform="rotate(-90 331.8 56.6)">152</text>
<text x="87.9" y="70.1">467.5</text>
<text x="142.2" y="70.1">465</text>
<text x="194.4" y="70.1">465</text>
<text x="244.9" y="70.1">467.5</text>
<text x="355.2" y="70.1">440.69</text>
<text x="4.5" y="75.3">E</text>
<text x="413" y="75.3">E</text>
<text x="170.7" y="82.1">2545</text>
<text x="47.2" y="99.2">300</text>
<text x="167.1" y="99.2">1880</text>
<text x="293.1" y="99.2">365</text>
<text x="45.5" y="120">5</text>
<text x="303.5" y="115.7">3</text>
<text x="4" y="125.3">D</text>
<text x="412.5" y="125.3">D</text>
<text x="23.4" y="141.8" transform="rotate(-90 23.4 141.8)">440.69</text>
<text x="71.8" y="170.9">2</text>
<text x="99.5" y="170.9">4</text>
<text x="3.9" y="175.3">C</text>
<text x="412.4" y="175.3">C</text>
<text x="51.4" y="197.6">7</text>
<text x="234" y="192">3</text>
<text x="51.4" y="207.1">9</text>
<text x="291" y="207.3">7</text>
<text x="299.8" y="207.3">spring Washer A20</text>
<text x="363.2" y="207.3">DIN 128</text>
<text x="401.7" y="207.3">4</text>
<text x="291" y="214.3">8</text>
<text x="299.8" y="214.3">Plane washer A20</text>
<text x="363.2" y="214.3">DIN 126</text>
<text x="401.7" y="214.3">8</text>
<text x="51.4" y="216.7">8</text>
<text x="4.4" y="225.3">B</text>
<text x="51.4" y="226.2">6</text>
<text x="412.9" y="225.3">B</text>
<text x="51.4" y="235.8">1</text>
<text x="200.1" y="235.6">2</text>
<text x="179.3" y="251.3">4</text>
<text x="30.1" y="259.4">5</text>
<text x="4" y="274.6">A</text>
<text x="412.5" y="274.6">A</text>
<text x="263.3" y="280.5">101.34</text>
<text x="281.4" y="280.5">Kg</text>
<text x="352.1" y="276.4">N-Assem blade</text>
<text x="28.7" y="293.1">8</text>
<text x="83.7" y="293.1">7</text>
<text x="133.7" y="293.1">6</text>
<text x="183.7" y="293.1">5</text>
<text x="233.7" y="293.1">4</text>
<text x="283.7" y="293.1">3</text>
<text x="333.7" y="293.1">2</text>
<text x="388.7" y="293.1">1</text>
</g>
<text font-size="4.5" x="358.6" y="262.6">Centigrade Ind. Inc.</text>
<g font-size="4.2">
<text x="287.8" y="159.7">ITEM</text>
<text x="309.3" y="161.8">PART NUMBER</text>
<text x="358.4" y="161.8">DESCRIPTION</text>
<text x="398.4" y="161.8">QTY.</text>
<text x="288.3" y="163.8">NO.</text>
<text x="291.1" y="169.4">1</text>
<text x="299.8" y="169.4">Blade pipe</text>
<text x="349.5" y="169.4">Pipe 2&quot; SCH 80 L=1880</text>
<text x="401.8" y="169.4">1</text>
<text x="291.1" y="175.7">2</text>
<text x="299.8" y="175.7">Blade plate</text>
<text x="350.4" y="175.7">Plate 12x190.75x1880</text>
<text x="401.8" y="175.7">2</text>
<text x="291.1" y="182.7">3</text>
<text x="299.8" y="182.7">Blade shaft</text>
<text x="356.9" y="182.7">shaft</text>
<text x="372.7" y="182.7">50x560</text>
<text x="401.8" y="182.7">1</text>
<text x="291.1" y="188.7">4</text>
<text x="299.8" y="188.7">Blade stiffener</text>
<text x="356.6" y="188.7">plate 5x70x350</text>
<text x="401.8" y="188.7">7</text>
<text x="291.1" y="195.6">5</text>
<text x="299.8" y="195.6">Blade shaft-2</text>
<text x="356.9" y="195.6">shaft</text>
<text x="372.7" y="195.6">50x500</text>
<text x="401.8" y="195.6">1</text>
<text x="291.1" y="201.7">6</text>
<text x="299.8" y="201.7">bolt M20x100</text>
<text x="364" y="201.7">DIN 933</text>
<text x="401.8" y="201.7">4</text>
<text x="291.1" y="220.1">9</text>
<text x="299.8" y="220.1">Nut m20</text>
<text x="364" y="220.1">DIN 934</text>
<text x="401.8" y="220.1">4</text>
<text x="368.3" y="234.1">Rev.</text>
<text x="299.7" y="240.9">Title</text>
<text x="366.8" y="241.6">Qantity :</text>
<text x="298.6" y="262.6">Esfahan Steel company</text>
<text x="223.9" y="274.2">Material</text>
<text x="260.6" y="274.2">Weight</text>
<text x="298.9" y="274.2">Original DWG No.</text>
<text x="299.5" y="282.8">Scale</text>
<text x="357" y="283.6">Sheet 1 of 2</text>
</g>
<g font-size="3.5">
<text x="225" y="225.7">Note:</text>
<text x="263.6" y="232.6">DEBURR AND</text>
<text x="263.6" y="236.1">BREAK SHARP</text>
<text x="263.6" y="239.7">EDGES</text>
<text x="299.4" y="234.1">Description</text>
<text x="389.6" y="234.7">00</text>
<text x="328.2" y="241.6">Assem blade</text>
<text x="389.2" y="241.6">2</text>
<text x="243.6" y="248.1">Name</text>
<text x="263.2" y="248.5">Signature</text>
<text x="286" y="248.5">Date</text>
<text x="222.9" y="254">Drawn</text>
<text x="240.3" y="253.6">A.Dehghani</text>
<text x="240.4" y="257.9">A.Jokar</text>
<text x="223" y="258.1">Checked</text>
<text x="223.2" y="262.1">Approved</text>
<text x="240.4" y="262.4">A.Jokar</text>
<text x="223.6" y="267.4">Q.C</text>
<text x="240.1" y="267.1">H.Mohajeri</text>
<text x="319.8" y="284.6">1:9</text>
</g>
<g font-size="2.8">
<text x="223.4" y="231">UNLESS OTHERWISE</text>
<text x="223.4" y="233.8">SPECIFIED:</text>
<text x="223.4" y="236.7">DIMENSIONS ARE IN</text>
<text x="223.4" y="239.5">MILLIMETERS</text>
<text x="284.2" y="253.2">4/5/2023</text>
<text x="284.2" y="258.1">4/5/2023</text>
<text x="284.2" y="262.7">4/5/2023</text>
<text x="284.2" y="266.6">4/5/2023</text>
</g>
</svg>
